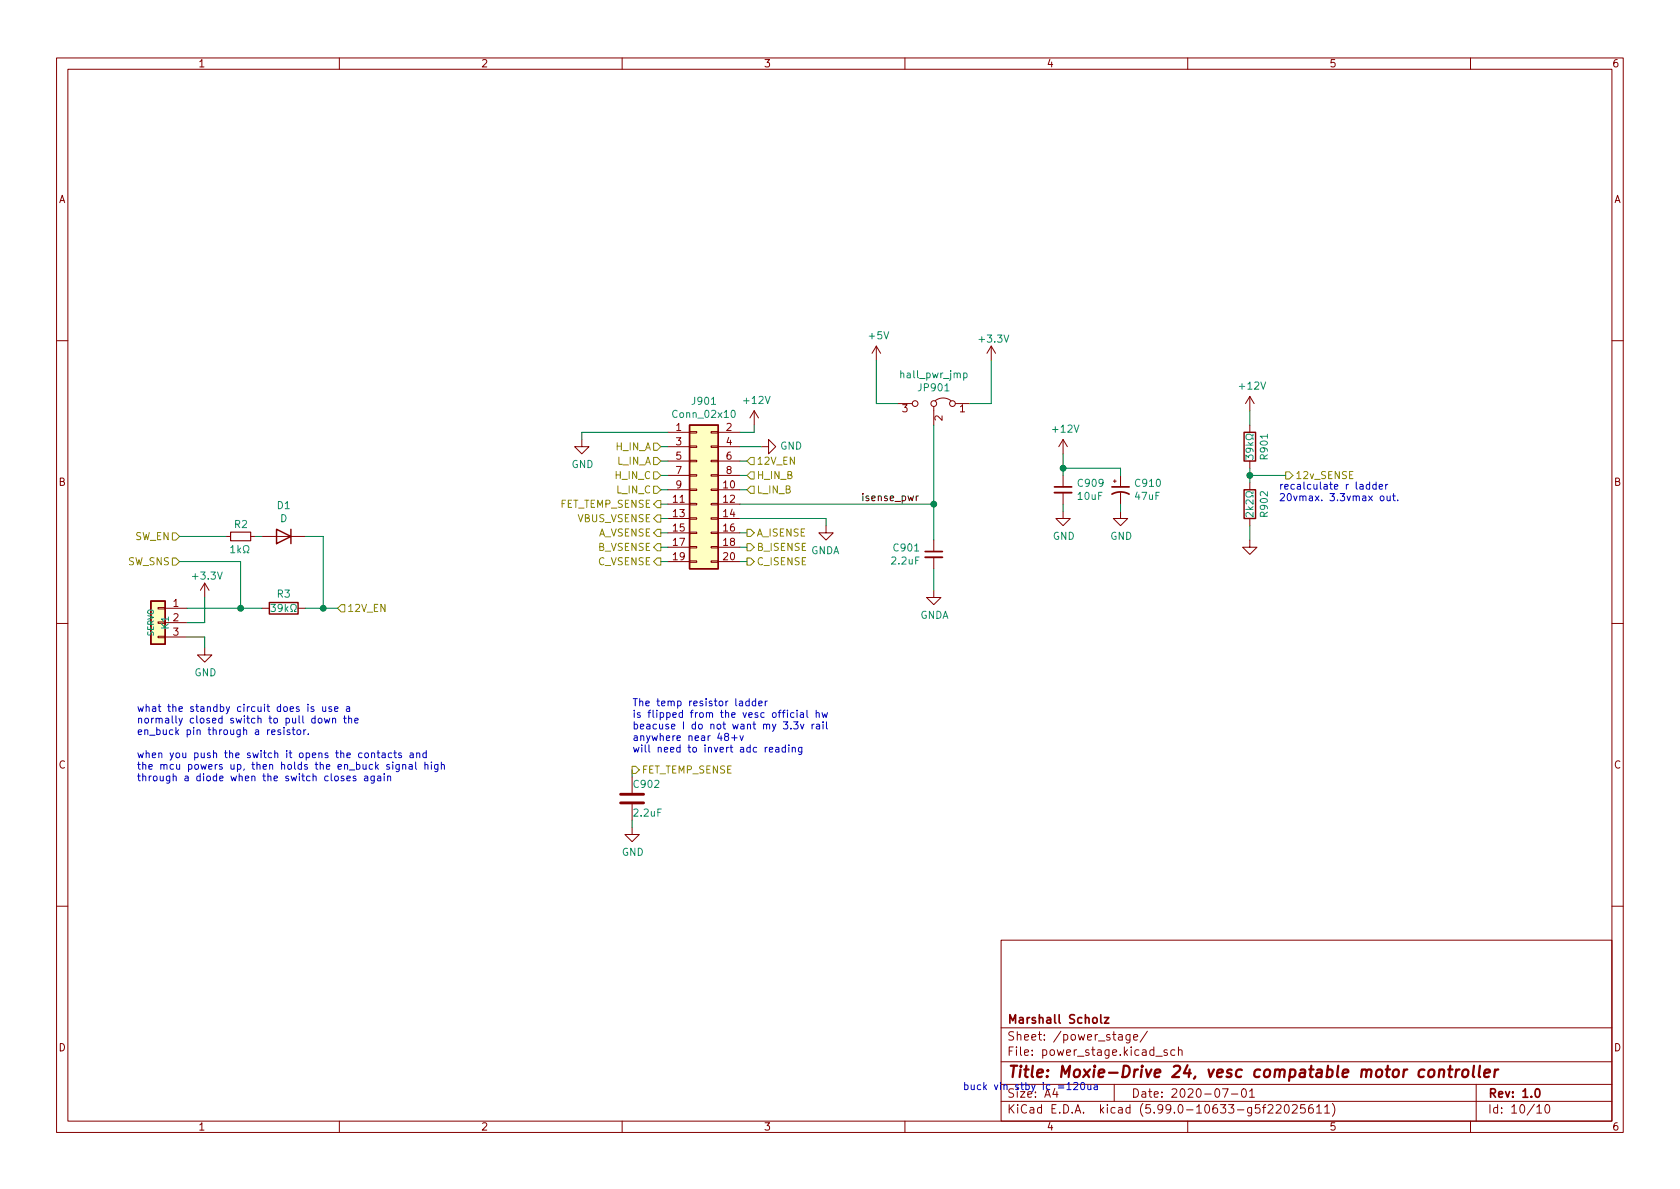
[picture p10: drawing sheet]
<svg xmlns="http://www.w3.org/2000/svg" width="297mm" height="210mm" viewBox="0 0 297 210" stroke-linecap="round" stroke-linejoin="round" font-family="sans-serif">
<g fill="none" stroke="#840000" stroke-width=".18">
<path d="M10 10.2h277v190.1h-277zM12 12.2h273v186.1h-273zM60 10.2v2M110 10.2v2M160 10.2v2M210 10.2v2M260 10.2v2M10 60.2h2M102.9 77.7v1.3h1.2l-1.2 1.3-1.3-1.3h1.3M118.1 76.4h3.8M118.1 79h3.8M121.9 78.9h1.3v.2h-1.3z"/>
<path d="M121.9 76.3h1.3v.3h-1.3zM125.7 78.9h1.3v.2h-1.3zM125.7 76.3h1.3v.3h-1.3zM127 76.4h3.8M127 79h3.8M133.3 72.6l-.7 1.3M133.3 72.6v2.6M133.3 72.6l.8 1.3M134.6 79h1.3v-1.3l1.3 1.3-1.3 1.3v-1.3M154.9 61.2l-.7 1.3M154.9 61.2v2.5M154.9 61.2l.8 1.3"/>
<path d="M158.7 71.4h2.6M165.1 71.9v3.3M165.4 70.9a2.26 2.26 0 0 1 2.7 0M168.9 71.4h2.5M175.3 61.2l-.8 1.3M175.3 61.2v2.5M175.3 61.2l.7 1.3M188 77.7v2.6M188 77.7l-.8 1.3M188 77.7l.7 1.3M221 70.1v2.5M221 75.2v1.2"/>
<path d="M221 70.1l-.8 1.3M221 70.1l.7 1.3M285 60.2h2M40 94.9h.8M44.3 94.9h.8M46.4 94.9h7.6M118.1 86.6h3.8M118.1 89.1h3.8M118.1 91.7h3.8M118.1 94.2h3.8M118.1 96.8h3.8M118.1 99.3h3.8"/>
<path d="M118.1 81.5h3.8M118.1 84.1h3.8M121.9 99.2h1.3v.2h-1.3zM121.9 96.6h1.3v.3h-1.3zM121.9 94.1h1.3v.3h-1.3zM121.9 91.6h1.3v.2h-1.3zM121.9 89h1.3v.3h-1.3zM121.9 86.5h1.3v.2h-1.3zM121.9 83.9h1.3v.3h-1.3zM121.9 81.4h1.3v.3h-1.3zM125.7 99.2h1.3v.2h-1.3zM125.7 96.6h1.3v.3h-1.3z"/>
<path d="M125.7 94.1h1.3v.3h-1.3zM125.7 91.6h1.3v.2h-1.3zM125.7 89h1.3v.3h-1.3zM125.7 86.5h1.3v.2h-1.3zM125.7 83.9h1.3v.3h-1.3zM125.7 81.4h1.3v.3h-1.3zM127 86.6h3.8M127 89.1h3.8M127 91.7h3.8M127 94.2h3.8M127 96.8h3.8M127 99.3h3.8"/>
<path d="M127 81.5h3.8M127 84.1h3.8M146 93v1.2h-1.2l1.2 1.3 1.3-1.3h-1.3M165.1 95.5v2M165.1 98.5v2.1M188 90.4v1.3h1.2l-1.2 1.3-1.3-1.3h1.3M188 84.1v2M188 87.1v2M196.8 85.1h.6M197.1 84.8v.5M198.1 90.4v1.3h1.3l-1.3 1.3-1.3-1.3h1.3M198.1 84.1v2"/>
<path d="M198.1 87.1v2M221 95.5v1.3h-1.3l1.3 1.2 1.2-1.2h-1.2M221 81.5v1.3M221 85.3v1.3M221 91.7v1.3M10 110.2h2M27.9 112.5h1.3v.3h-1.3zM27.9 110h1.3v.2h-1.3zM27.9 107.4h1.3v.3h-1.3zM29.2 107.6h3.8M29.2 110.1h3.8M29.2 112.6h3.8"/>
<path d="M36.2 114.5v1.3h1.3l-1.3 1.3-1.3-1.3h1.3M36.2 103.1l-.8 1.3M36.2 103.1v2.6M36.2 103.1l.8 1.3M46.4 107.6h1.2M52.7 107.6h1.3M165.1 104.4v1.3h1.3l-1.3 1.2-1.3-1.2h1.3M285 110.2h2M111.8 137.4v2.8M111.8 146.3v1.3h1.2l-1.2 1.2-1.3-1.2h1.3M111.8 142.2v2.8M10 160.2h2"/>
<path d="M177 166.3h108v32h-108zM285 160.2h2M60 198.3v2M110 198.3v2M160 198.3v2M177 194.8h108M177 191.8h108M177 187.8h108M177 181.8h108M186.9 193v1M197 191.8v3M199.8 182.9v1.2l-.3 .3h-.4"/>
<path d="M199.8 183l-.4-.1-.3 .3v.4l.1 .3h.6M200.4 183.4l.7-.1v-.3l-.5-.1-.2 .2 .1 .8h.6M202.9 182.4l-1.3 1.9M204.4 186.8h1.1M206.4 185.7l-.4-.1-.2 .2 .1 .3 .5 .1v.4h-.6M207.7 185.7l-.4-.1-.3 .3v.4l.1 .3h.6M208.4 185.8l.2-.2 .3 .1 .1 .9M208.4 185.1v1.5M210 198.3v2M216.1 192.5h1l-.6 1.5M217.7 193.5h1.2M219.7 192.6l.2-.1a.81 .81 0 0 1 .5 .7 .81 .81 0 0 1-.3 .8h-.1a.81 .81 0 0 1-.6-.6 .81 .81 0 0 1 .3-.8z"/>
<path d="M220.9 193l.5-.5v1.5M220.9 194h.9M224.2 195.5l.6-.2 .2 .2 .1 .3-1 1h1M225.6 195.5l.6-.2 .2 .2 .1 .3-.9 1h.9M227.3 195.4l.1-.1a.81 .81 0 0 1 .6 .7 .81 .81 0 0 1-.3 .8h-.1a.81 .81 0 0 1-.6-.6 .81 .81 0 0 1 .3-.8zM228.5 195.5l.6-.2 .2 .2 .1 .3-1 1h1M230.7 195.3h-.7l-.1 .7 .2-.1 .5 .1 .2 .2-.1 .5-.2 .1-.6-.1M232.1 195.3a.59 .59 0 0 0-.7 .7v.5l.1 .3h.4l.2-.1 .1-.5-.1-.2-.5-.1-.2 .3M232.8 195.8l.4-.5v1.5M232.8 196.8h.8M234.2 195.8l.4-.5v1.5M234.2 196.8h.9"/>
<path d="M235.6 195.1a1.72 1.72 0 0 1 0 2.3M260 198.3v2M261 191.8v6.5M271.7 195.8l.5-.5v1.5M271.7 196.8h.9M273.4 195.4l.1-.1a.8 .8 0 0 1 .5 .8 .8 .8 0 0 1-.5 .7 .99 .99 0 0 1-.1-1.4z"/>
<circle cx="161.8" cy="71.4" r=".51"/>
<circle cx="165.1" cy="71.4" r=".51"/>
<circle cx="168.4" cy="71.4" r=".51"/>
</g>
<path d="M163.6 97.5h3M186.4 86.1h3.1M196.6 86.1h3M196.6 87.4a3.2 3.2 0 0 1 3 0M194.6 179.4v1.3l.2 .2M195.3 179.9h.8l-.8 1h.8M271.6 192.6l.2-.1a.82 .82 0 0 1 .6 .7 .82 .82 0 0 1-.3 .8h-.2a.81 .81 0 0 1-.6-.6 .81 .81 0 0 1 .3-.8z" fill="none" stroke="#840000" stroke-width=".3"/>
<g fill="none" stroke="#840000" stroke-width=".4">
<path d="M252.7 189.3a.52 .52 0 0 1 .5-.2 .52 .52 0 0 1 .4 .4v.6a.55 .55 0 0 1-.6 .4 .55 .55 0 0 1-.5-.4zM254.5 189.3a.49 .49 0 0 1 .9 .1l-.2 1.1M254.5 189.1l-.1 1.4M256.1 189.1h.7M256.4 188.5l-.2 1.7 .1 .2 .4 .1M257.5 189.1l-.2 1.4M258.1 189.1l-.4 .1-.3 .3M258.7 189.3a.52 .52 0 0 1 .5-.2 .52 .52 0 0 1 .4 .4v.6a.55 .55 0 0 1-.6 .4 .55 .55 0 0 1-.5-.4zM260.6 188.5l-.2 1.7 .3 .3M261.7 188.5l-.2 1.7 .2 .3M262.5 189.8l.9-.2v-.4l-.2-.1-.6 .1-.2 1 .3 .3 .5-.1M264.3 189.1l-.1 1.4"/>
<path d="M264.9 189.1l-.4 .1-.2 .3"/>
</g>
<path d="M121.9 75.2h5.1v25.4h-5.1zM220 76.4h2v5.1h-2zM48.9 93.6l2.5 1.3-2.5 1.2zM51.4 93.6v2.5M220 86.6h2v5.1h-2zM26.7 106.3h2.5v7.6h-2.5zM47.6 106.5h5.1v2.1h-5.1z" fill="none" stroke="#840000" stroke-width=".25"/>
<path d="M163.6 98.5h3M186.4 87.1h3.1" fill="none" stroke="#840000" stroke-width=".33"/>
<g fill="#ffffc2" stroke="#ffffc2" stroke-width=".18">
<path d="M121.9 75.2h5.1v25.4h-5.1z"/>
<path d="M26.7 106.3h2.5v7.6h-2.5z"/>
</g>
<g fill="none" stroke="#008484" stroke-width=".18">
<path d="M129.4 72.6h.2a.68 .68 0 0 1 .4 .6 .68 .68 0 0 1-.4 .6 .84 .84 0 0 1-.2-1.2zM170.4 66h.4l.2 .2-.1 .6h-.5M220.3 78.7h1.3M220.7 78.2l.5 .5M220.8 79.3l.3 .2v.2l-.3 .3-.5-.1v-.4l.1-.2a.84 .84 0 0 1 1.2 .3v.3M221.6 76.8v.3h-.3a.54 .54 0 0 0-.7-.3 .54 .54 0 0 0-.3 .8 .58 .58 0 0 0 1-.2h.3v.3M221.6 78.2l-.5 .4M40.8 96.8l.4-.3v1.2M40.8 97.7h.7M42.1 96.5v1.2M42.2 97.3l.4 .4M42.6 96.9l-.5 .5"/>
<path d="M43 97.7h.3v-.2a.54 .54 0 0 1-.2-.7 .54 .54 0 0 1 .7-.3 .58 .58 0 0 1-.1 1v.2h.3M220.3 90.1h1.3M220.3 81.3v-.8l.5 .4 .1-.4h.5l.2 .2-.2 .6M220.7 89.6l.5 .5M221.6 90.6v.8l-1-.8-.3 .3 .1 .5M221.6 88.4v.8l-1-.8-.3 .2 .1 .5M221.6 86.9v.3h-.3a.54 .54 0 0 0-.7-.2 .54 .54 0 0 0-.3 .7 .58 .58 0 0 0 1-.1h.3v.3M221.6 89.6l-.5 .4M47.9 106.9h.8l-.4 .5 .3 .1v.5l-.2 .1-.5-.1M49.9 107.4l-.2 .3-.4-.1-.1-.2 .1-.5h.4l.1 .1a.84 .84 0 0 1-.3 1.1h-.2M50.4 106.9v1.2M50.6 107.7l.3 .4"/>
<path d="M50.9 107.3l-.5 .5M51.4 108.1h.3v-.2a.54 .54 0 0 1-.3-.7 .54 .54 0 0 1 .8-.3 .58 .58 0 0 1-.1 1v.2h.3"/>
</g>
<path d="M40.8 94.1h3.5v1.5h-3.5z" fill="none" stroke="#840000" stroke-width=".2"/>
<path d="M109.7 142h4.1M109.7 140.5h4.1" fill="none" stroke="#840000" stroke-width=".51"/>
<g fill="none" stroke="#848400" stroke-width=".18">
<path d="M115.6 78.4h.6l.6 .6-.6 .6h-.6zM30.5 94.2h.6l.6 .7-.6 .6h-.6zM30.5 98.7h.6l.6 .6-.6 .6h-.6zM115.6 83.4h.6l.6 .7-.6 .6h-.6zM115.6 80.9h.6l.6 .6-.6 .7h-.6zM115.6 86h.6l.6 .6-.6 .6h-.6zM116.2 88.5h.6v1.3h-.6l-.6-.7zM116.2 91.1h.6v1.2h-.6l-.6-.6zM116.2 96.1h.6v1.3h-.6l-.6-.6zM116.2 93.6h.6v1.3h-.6l-.6-.7zM116.2 98.7h.6v1.2h-.6l-.6-.6zM132.1 96.1h.6l.6 .7-.6 .6h-.6z"/>
<path d="M132.1 93.6h.6l.6 .6-.6 .7h-.6zM132.1 98.7h.6l.6 .6-.6 .6h-.6zM132.7 83.4h.6v1.3h-.6l-.6-.6zM132.7 86h.6v1.2h-.6l-.6-.6zM132.7 80.9h.6v1.3h-.6l-.6-.7zM227.3 83.4h.7l.6 .7-.6 .6h-.7zM60.3 106.9h.7v1.3h-.7l-.6-.6zM111.8 135.5h.6l.6 .6-.6 .7h-.6z"/>
</g>
<g fill="none" stroke="#0000c2" stroke-width=".18">
<path d="M242.2 85.7h-.4l-.2 .2 .1 .5h.5M242.2 85.2v1.3M243.3 85.7h-.4l-.2 .2 .1 .5h.5M243.3 85.2v1.3M243.9 86.1l.6-.1-.1-.3h-.4l-.1 .1v.6h.5M244.2 87.8l.3-.1 .2 .2v.4l-.2 .2h-.3l-.2-.2zM245 85.7v.8M245.2 87.7l.1 .8h.3l.2-.1M245.4 85.7l-.4 .2M245.8 87.7v.8M246.2 87.7h.5M246.4 87.3v1.1l.3 .1"/>
<path d="M247.1 88.4v.1M49.6 129.1h-.3l-.2 .1 .1 .2 .4 .1v.3h-.5M50.2 129.1v.8M51.2 129.1h-.3l-.1 .1v.2l.4 .1v.3h-.4M51.7 129.1h.4M51.8 128.6v1.1l.3 .2M52.6 129.1h.3l.3 .2v.4l-.3 .2-.3-.1-.1-.1zM53.7 129.1v.8M54.1 129.1l-.4 .2M54.4 124.5v.2M54.4 125v.8M54.5 129.8v.1"/>
<path d="M55.5 125h-.3l-.2 .1v.2l.5 .1v.3h-.5M55.7 127.1l-.3-.1-.3 .2 .1 .6h.5M55.7 126.6v1.3M56.4 127.1l.3-.1 .2 .2v.4l-.2 .3-.3-.1-.1-.2zM57 125l.1 .7 .3 .1 .2-.1M57.3 127l.3 .9 .2-.7 .3 .7 .2-.9M57.6 125v.8M58.6 125h-.3l-.2 .1 .1 .2 .4 .1v.3h-.5M58.8 127.1l.2-.1 .3 .1v.8M58.8 127v.9M59.2 125.4l.6-.1-.1-.3h-.4l-.1 .1v.6h.5M60.7 127h.5"/>
<path d="M60.8 137.3l-.3-.1-.2 .2 .1 .2 .4 .1v.3h-.5M60.9 126.6v1.1l.3 .2M61.3 125h.5v.8M61.3 137.7l.6-.2v-.2l-.4-.1-.2 .2 .1 .6h.5M61.6 127.1l.2-.1 .3 .1 .1 .8M61.6 126.6v1.3M61.8 125.3h-.4l-.2 .2 .2 .3 .4-.1M62.7 127.4l.6-.1v-.2l-.4-.1-.2 .2 .1 .6h.5M62.9 137.3l-.3-.1-.2 .2 .1 .2 .4 .1v.3h-.5M64.5 137.3h.5v.8M64.6 133.2l.3-.1 .2 .3v.3l-.2 .3-.3-.1-.1-.2zM65 137.5l-.4 .1-.2 .2 .2 .3 .4-.1"/>
<path d="M65.7 133.3l.2-.2 .3 .1v.8M65.7 133.1v.9M66.2 137.2v1.1l-.3 .2-.3-.1M66.2 137.3l-.4-.1-.2 .3 .1 .5h.5M66.7 133.1h.4M66.8 137.3h.5v.8M66.8 132.7v1.1l.3 .2M67.3 137.5l-.4 .1-.2 .2 .2 .3 .4-.1M67.6 133.2h.5v.8M67.9 136.8v.1M67.9 137.2v.9M68.1 133.4l-.4 .1-.2 .2 .2 .3 .4-.1"/>
<path d="M68.5 137.4l.2-.2 .3 .1 .1 .8M68.5 137.2v.9M68.8 135.2h-.3l-.1 .2v.1l.4 .2v.3h-.4M69.3 133.2l-.4-.1-.2 .3 .1 .5h.5M69.4 134.8v.1M69.4 135.2v.8M69.6 133.1h.5M69.8 132.7v1.1l.3 .2M70.6 135.2v1l-.3 .3-.3-.1M70.6 135.2h-.4l-.2 .2 .1 .6h.5M71 133.2l-.3-.1-.2 .2v.2l.5 .1v.3h-.5M71.2 135.3l.2-.1h.3v.8"/>
<path d="M71.2 135.2v.8M72.3 135.2h.5l.1 .8M72.5 133.2h.5l.1 .8M72.9 135.5h-.4l-.2 .2 .2 .3h.4M73.1 133.4l-.5 .1-.1 .2 .1 .3 .5-.1M73.5 134.8v1.1l.2 .1M73.7 133.3l.2-.2 .3 .1v.8M73.7 133.1v.9M75.1 135.3l.2-.1h.3l.1 .8M75.1 134.8v1.2M75.4 133.2l-.4-.1-.2 .3 .1 .5h.5M75.4 132.7v1.3"/>
<path d="M76.3 134.8v.1M76.3 135.2v.8M77.4 135.2v1l-.2 .3-.3-.1M77.4 135.2h-.3l-.3 .2 .1 .6h.5M78 135.3l.2-.1h.3l.1 .8M78 134.8v1.2M128.3 130.2l-.2-.2 .1-.2 .1-.1h.4l.1 .2v.2l-.6 .2-.1 .2 .1 .3 .1 .2h.3l.2-.3v-.4l-.2-.1M129.4 130.5h.9M129.9 130v1M130.8 130.1l.3 .9 .3-.9M132.5 124h-.4l-.2 .2 .1 .6h.5M132.5 123.5v1.3"/>
<path d="M133.6 124h-.4l-.2 .2 .1 .6h.5M133.6 123.5v1.3M134.2 124.4l.6-.1-.1-.3h-.4l-.1 .2v.6h.5M135.3 124v.8M135.7 124l-.4 .2M136 132.6l.6-.1v-.3h-.4l-.2 .1 .1 .6h.5M137.2 132.2h.5v.8M137.7 132.5h-.4l-.2 .2 .2 .3 .4-.1M138.3 126h.5M138.5 127.6h.8l-.4 .5 .3 .1v.6l-.1 .1-.6-.1M138.8 125.6l-.3 .2v1.1M138.9 132.2h-.4l-.2 .2 .1 .5h.5"/>
<path d="M138.9 131.7v1.3M139.2 125.6v.1M139.2 126v.9M139.5 131.7v.1M139.5 132.2v.8M139.8 128.8v.1M140.1 132.3l.2-.1h.3v.8M140.1 132.2v.8M140.3 127.6h.8l-.4 .5 .3 .1v.6l-.1 .1-.6-.1M140.4 126.1l-.4-.1-.2 .3 .1 .5h.5M140.9 125.6v.1M140.9 126v.9"/>
<path d="M141.5 126.1h.5l.1 .8M141.5 128.1l.3 .8 .3-.8M141.8 132.2v1l-.3 .2h-.3M141.8 132.2h-.4l-.2 .2 .1 .5h.5M142.1 126.3l-.4 .1-.2 .2 .2 .3 .4-.1M142.7 125.6v1.1l.2 .2M143.6 128.1v.8M143.9 128.1l-.3 .2M144.3 126.1l.2-.1 .3 .1 .1 .8M144.3 125.6v1.3M144.4 128.1h.5v.8M144.9 128.4h-.4l-.2 .2 .2 .3 .4-.1"/>
<path d="M145.3 126l.3 .9 .2-.6 .3 .6 .2-.9M145.5 127.6v.2M145.5 128.1v.8M146.1 127.6v1.1l.2 .2M188.6 192.7h.8M189.9 191.5l.4-.1 .3 .4-.8 .9h.8M191.2 191.5l.2-.1a.68 .68 0 0 1 .4 .7 .68 .68 0 0 1-.4 .6l-.2-.1-.1-.4zM192.3 191.8l.1 .8 .3 .1 .2-.1M192.9 191.8v.9M193.5 191.9h.5v.8M194 192.1l-.4 .1-.2 .2 .2 .3 .4-.1"/>
</g>
<g fill="none" stroke="#008400" stroke-width=".18">
<path d="M116.8 79h1.3M118.1 76.4h-15.2v1.3M130.8 79h3.8M133.3 75.2v1.2h-2.5M154.9 63.7v7.7h3.8M165.1 75.2v20.3M175.3 63.7v7.7h-3.9M221 72.6v2.6M31.7 99.3h10.8v8.3M31.7 94.9h8.3M45.1 94.9h1.3M54 94.9h3.1v12.7"/>
<path d="M116.8 86.6h1.3M116.8 94.2h1.3M116.8 91.7h1.3M116.8 99.3h1.3M116.8 89.1h1.3M116.8 96.8h1.3M116.8 84.1h1.3M116.8 81.5h1.3M130.8 86.6h1.3M130.8 94.2h1.3M130.8 91.7h15.2v1.3M130.8 99.3h1.3"/>
<path d="M130.8 89.1h34.3M130.8 96.8h1.3M130.8 84.1h1.3M130.8 81.5h1.3M188 82.8h10.1v1.3M188 80.3v3.8M188 89.1v1.3M198.1 89.1v1.3M221 82.8v2.5M221 93v2.5M221 84.1h6.3M33 107.6h13.4"/>
<path d="M33 112.6h3.2v1.9M36.2 105.7v4.4h-3.2M54 107.6h5.7M165.1 100.6v3.8M111.8 136.1v1.3M111.8 145v1.3"/>
</g>
<g fill="#008400" stroke="#008400" stroke-width=".18">
<circle cx="57.2" cy="107.6" r=".51"/>
<circle cx="42.5" cy="107.6" r=".51"/>
<circle cx="165.1" cy="89.1" r=".51"/>
<circle cx="188" cy="82.8" r=".51"/>
<circle cx="221" cy="84.1" r=".51"/>
</g>
<text font-size="2.8" fill="#840000" x="178" y="190.6">Title: Moxie-Drive 24, vesc compatable motor controller</text>
<g font-size="2.1" fill="#840000">
<text x="178" y="184">Sheet: /power_stage/</text>
<text x="178" y="181">Marshall Scholz</text>
<text x="178" y="186.7">File: power_stage.kicad_sch</text>
<text x="178" y="196.9">KiCad E.D.A. kicad (5.99.0-10633-g5f22025611)</text>
<text x="200" y="194.1">Date: 2020-07-01</text>
<text x="263" y="194.1">Rev: 1.0</text>
<text x="263" y="196.9">Id: 10/10</text>
</g>
<text font-size="2.1" fill="#0000c2" x="178" y="194.1">Size: A4</text>
<g font-size="1.8" fill="#840000">
<text x="35" y="11.9">1</text>
<text x="85" y="11.9">2</text>
<text x="135" y="11.9">3</text>
<text x="185" y="11.9">4</text>
<text x="235" y="11.9">5</text>
<text x="285" y="11.9">6</text>
<text x="10.3" y="35.9">A</text>
<text x="285.3" y="35.9">A</text>
<text x="119.5" y="76.2">1</text>
<text x="128.4" y="76.2">2</text>
<text x="159.5" y="72.9">3</text>
<text x="166.6" y="74.4" transform="rotate(-90 166.6 74.4)">2</text>
<text x="169.7" y="72.9">1</text>
<text x="119.5" y="78.7">3</text>
<text x="119.5" y="81.3">5</text>
<text x="119.5" y="83.8">7</text>
<text x="128.4" y="78.7">4</text>
<text x="128.4" y="81.3">6</text>
<text x="128.4" y="83.8">8</text>
<text x="10.3" y="85.9">B</text>
<text x="119" y="88.9">11</text>
<text x="119.5" y="86.4">9</text>
<text x="127.9" y="86.4">10</text>
<text x="127.9" y="88.9">12</text>
<text x="285.3" y="85.9">B</text>
<text x="119" y="91.4">13</text>
<text x="119" y="94">15</text>
<text x="127.9" y="91.4">14</text>
<text x="127.9" y="94">16</text>
<text x="119" y="96.5">17</text>
<text x="119" y="99.1">19</text>
<text x="127.9" y="96.5">18</text>
<text x="127.9" y="99.1">20</text>
<text x="30.6" y="107.3">1</text>
<text x="30.6" y="109.8">2</text>
<text x="30.6" y="112.4">3</text>
<text x="10.3" y="135.9">C</text>
<text x="285.3" y="135.9">C</text>
<text x="10.3" y="185.9">D</text>
<text x="285.3" y="185.9">D</text>
<text x="35" y="199.9">1</text>
<text x="85" y="199.9">2</text>
<text x="135" y="199.9">3</text>
<text x="185" y="199.9">4</text>
<text x="235" y="199.9">5</text>
<text x="285" y="199.9">6</text>
</g>
<g font-size="1.8" fill="#008484">
<text x="153.7" y="60">+5V</text>
<text x="173.3" y="60.6">+3.3V</text>
<text x="122.5" y="71.6">J901</text>
<text x="131.6" y="71.4">+12V</text>
<text x="159.4" y="66.9">hall_pwr_jmp</text>
<text x="162.5" y="69.2">JP901</text>
<text x="219.3" y="68.9">+12V</text>
<text x="119.2" y="73.9">Conn_02x10</text>
<text x="186.3" y="76.5">+12V</text>
<text x="101" y="82.7">GND</text>
<text x="137.9" y="79.5">GND</text>
<text x="224.2" y="81.1" transform="rotate(-90 224.2 81.1)">R901</text>
<text x="190.6" y="88.4">10uF</text>
<text x="190.7" y="86.1">C909</text>
<text x="200.8" y="88.4">47uF</text>
<text x="200.8" y="86.1">C910</text>
<text x="41.5" y="93.4">R2</text>
<text x="49" y="90">D1</text>
<text x="49.5" y="92.3">D</text>
<text x="186.1" y="95.4">GND</text>
<text x="196.3" y="95.4">GND</text>
<text x="224.2" y="91.3" transform="rotate(-90 224.2 91.3)">R902</text>
<text x="143.3" y="98">GNDA</text>
<text x="157.7" y="99.8">2.2uF</text>
<text x="158.1" y="97.5">C901</text>
<text x="34.2" y="102.5">+3.3V</text>
<text x="49" y="105.7">R3</text>
<text x="29.8" y="111.2" transform="rotate(-90 29.8 111.2)">K1</text>
<text x="162.6" y="109.4">GNDA</text>
<text x="34.4" y="119.6">GND</text>
<text x="112.2" y="139.3">C902</text>
<text x="112.2" y="144.4">2.2uF</text>
<text x="109.9" y="151.3">GND</text>
</g>
<g font-size="1.8" fill="#848400">
<text x="108.9" y="79.6">H_IN_A</text>
<text x="109.1" y="82.2">L_IN_A</text>
<text x="133.7" y="82.2">12V_EN</text>
<text x="99" y="89.8">FET_TEMP_SENSE</text>
<text x="108.9" y="84.7">H_IN_C</text>
<text x="109.1" y="87.2">L_IN_C</text>
<text x="133.7" y="84.7">H_IN_B</text>
<text x="133.7" y="87.2">L_IN_B</text>
<text x="229" y="84.7">12v_SENSE</text>
<text x="23.8" y="95.5">SW_EN</text>
<text x="102.1" y="92.3">VBUS_VSENSE</text>
<text x="105.8" y="94.9">A_VSENSE</text>
<text x="133.7" y="94.9">A_ISENSE</text>
<text x="22.6" y="99.9">SW_SNS</text>
<text x="105.8" y="97.4">B_VSENSE</text>
<text x="105.8" y="99.9">C_VSENSE</text>
<text x="133.7" y="97.4">B_ISENSE</text>
<text x="133.7" y="99.9">C_ISENSE</text>
<text x="61.3" y="108.2">12V_EN</text>
<text x="113.4" y="136.8">FET_TEMP_SENSE</text>
</g>
<text font-size="1.8" x="152.9" y="88.6">isense_pwr</text>
<g font-size="1.8" fill="#0000c2">
<text x="226.1" y="86.6">recalculate r ladder</text>
<text x="226.1" y="88.6">20vmax. 3.3vmax out.</text>
<text x="24.1" y="125.9">what the standby circuit does is use a</text>
<text x="111.8" y="124.9">The temp resistor ladder</text>
<text x="24.1" y="127.9">normally closed switch to pull down the</text>
<text x="24.1" y="130">en_buck pin through a resistor.</text>
<text x="111.8" y="126.9">is flipped from the vesc official hw</text>
<text x="111.8" y="129">beacuse I do not want my 3.3v rail</text>
<text x="111.8" y="131">anywhere near 48+v</text>
<text x="24.1" y="134">when you push the switch it opens the contacts and</text>
<text x="24.1" y="136.1">the mcu powers up, then holds the en_buck signal high</text>
<text x="111.8" y="133.1">will need to invert adc reading</text>
<text x="24.1" y="138.1">through a diode when the switch closes again</text>
<text x="170.2" y="192.7">buck vin stby ic =120ua</text>
</g>
<text font-size="1.4" fill="#008484" x="27.2" y="112.6" transform="rotate(-90 27.2 112.6)">SERVO</text>
</svg>
